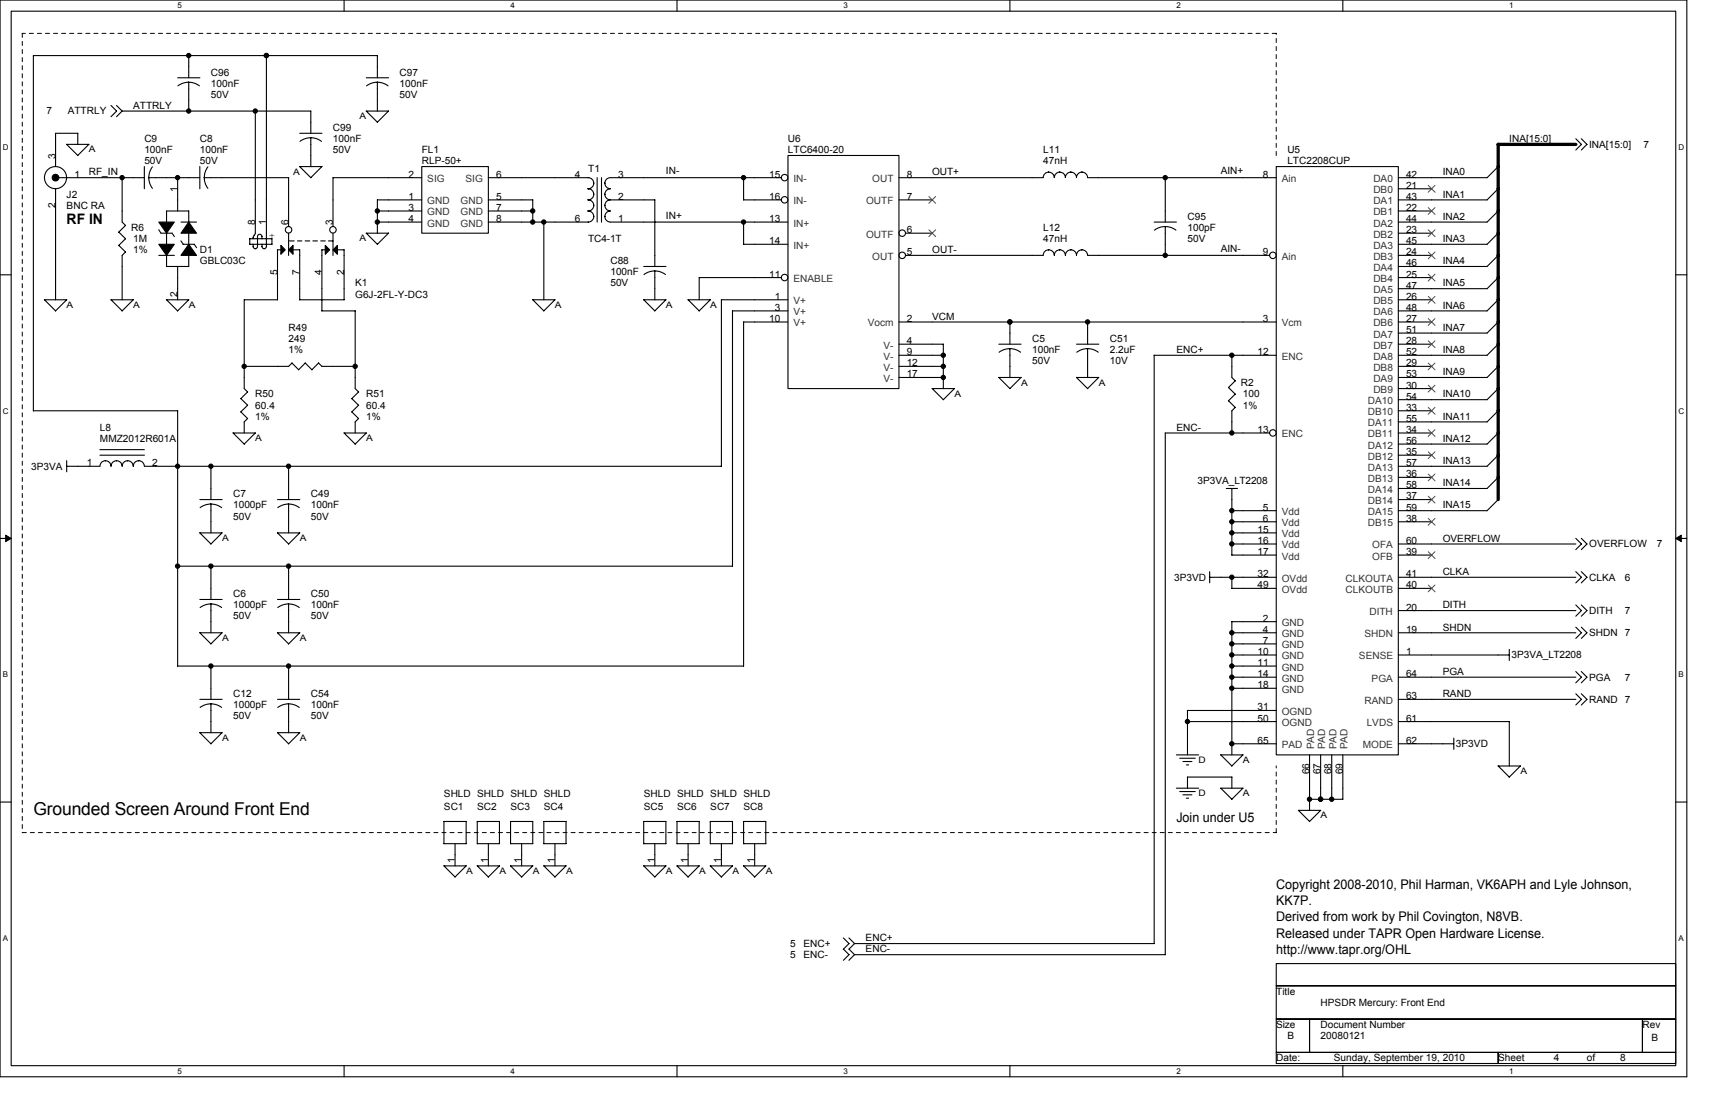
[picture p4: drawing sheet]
<svg xmlns="http://www.w3.org/2000/svg" width="432mm" height="279mm" viewBox="0 0 432 279" stroke-linecap="round" stroke-linejoin="round" font-family="sans-serif">
<path d="M0 0h424.7v271h-424.7zM2.8 2.8h419.1v265.4h-419.1z" fill="none" stroke="#000" stroke-width=".28"/>
<g fill="#fff">
<path d="M44.7 .3h1.1v2.2h-1.1z"/>
<path d="M44.7 268.5h1.1v2.3h-1.1z"/>
</g>
<path d="M86.6 0v2.8M86.6 268.2v2.8" fill="none" stroke="#000" stroke-width=".28"/>
<g fill="#fff">
<path d="M128.5 .3h1.2v2.2h-1.2z"/>
<path d="M128.5 268.5h1.2v2.3h-1.2z"/>
</g>
<path d="M170.5 0v2.8M170.5 268.2v2.8" fill="none" stroke="#000" stroke-width=".28"/>
<g fill="#fff">
<path d="M212.4 .3h1.1v2.2h-1.1z"/>
<path d="M212.4 268.5h1.1v2.3h-1.1z"/>
</g>
<path d="M254.3 0v2.8M254.3 268.2v2.8" fill="none" stroke="#000" stroke-width=".28"/>
<g fill="#fff">
<path d="M296.2 .3h1.1v2.2h-1.1z"/>
<path d="M296.2 268.5h1.1v2.3h-1.1z"/>
</g>
<path d="M338.1 0v2.8M338.1 268.2v2.8" fill="none" stroke="#000" stroke-width=".28"/>
<g fill="#fff">
<path d="M380 .3h1.1v2.2h-1.1z"/>
<path d="M380 268.5h1.1v2.3h-1.1z"/>
<path d="M.7 36h1.5v2.2h-1.5z"/>
<path d="M422.6 36h1.5v2.2h-1.5z"/>
<path d="M.7 102.3h1.5v2.3h-1.5z"/>
<path d="M422.6 102.3h1.5v2.3h-1.5z"/>
</g>
<path d="M0 69.2h2.8M421.9 69.2h2.8" fill="none" stroke="#000" stroke-width=".28"/>
<g fill="#fff">
<path d="M.7 168.7h1.4v2.2h-1.4z"/>
<path d="M422.6 168.7h1.3v2.2h-1.3z"/>
</g>
<path d="M0 135.5h2.8M421.9 135.5h2.8" fill="none" stroke="#000" stroke-width=".28"/>
<path d="M1.4 134.7l1.4 .8-1.4 .8zM421.9 135.5l1.4-.8v1.6z" fill="#000" stroke="#000" stroke-width=".25"/>
<g fill="#fff">
<path d="M.7 235.1h1.4v2.2h-1.4z"/>
<path d="M422.6 235.1h1.4v2.2h-1.4z"/>
</g>
<g fill="none" stroke="#000" stroke-width=".28">
<path d="M44.7 19.6h5.6M47.5 14v5.6M67.1 14v48.1M92.2 19.6h5.6M95 19.6v-5.6h-86.6v89.4h36.3M16.8 36.3l2.8 2.9 2.8-2.9M16.8 36.3h5.6M19.6 36.4v-2.9h-5.6v8.4M27.9 26.5l1.5 1.5-1.5 1.4M29.3 26.5l1.5 1.5M30.8 28l-1.5 1.4M30.8 28h47.5"/>
<path d="M44.8 21.6l1.3-.7 1.4-.2 1.4 .2 1.3 .7M47.5 20.7v7.3M64.3 28v30.7l-.3 .5M75.5 33.5h5.6M75.5 35.6l1.3-.7 1.4-.2 1.5 .2 1.2 .7M78.3 28v5.5M78.3 34.7v7.3M92.2 28h5.6l-2.8 2.8zM92.3 21.6l1.3-.7 1.4-.2 1.4 .2 1.3 .7M95 20.7v7.3M198.4 39.1h27.9v58.7h-27.9zM396.7 34.9l1.5 1.4-1.5 1.5"/>
<path d="M398.1 34.9l1.5 1.4-1.5 1.5M14 47.5v28M14.8 44.7h21.5M30.8 44.7v11.2l.8 .9-1.7 1.6 1.7 1.7-1.7 1.7M36.3 41.9v5.6M37.5 44.7h12.8M38.4 42l-.7 1.3-.2 1.4 .2 1.4 .7 1.3M40 57.8l.5 .9h2.8M41.9 55.9v-2.8h5.6v2.8M41.9 58.7v2.8M43.3 58.7l.6 .9M44.7 44.7v8.4"/>
<path d="M45.6 55.9h3.9M47.5 58.7v2.8M50.3 41.9v5.6M51.4 44.7h21.3M52.3 42l-.6 1.3-.3 1.4 .3 1.4 .6 1.3M64 59.3l-.2 .3-.1 .5M72.7 44.7v12.3M72.7 58.7v5.6M75.4 41.9h5.6l-2.7 2.8M75.5 41.9l2.8 2.8M83.8 58.7v5.6M92.2 58.7h5.6l-2.8 2.8z"/>
<path d="M95 50.3h11.2M95 53.1h11.2M95 55.9h11.2M95 50.3v8.4M106.2 44.7h-22.4v12.3M106.2 41.9h16.8v16.8h-16.8zM123 44.7h25.1a1.4 1.4 0 0 1 1.4 1.4 1.41 1.41 0 0 1-1.4 1.4 1.4 1.4 0 0 1 1.4 1.4 1.41 1.41 0 0 1-1.4 1.4 1.4 1.4 0 0 1 1.4 1.4 1.41 1.41 0 0 1-1.4 1.4 1.4 1.4 0 0 1 1.4 1.4 1.41 1.41 0 0 1-1.4 1.4h-25.1M123 53.1h11.2M123 50.3h11.2l-.1 5.6M136.9 55.9v19.6M150.3 44.7v11.2M151.4 44.7v11.2"/>
<path d="M153.7 44.7a1.37 1.37 0 0 0-1.4 1.4 1.4 1.4 0 0 0 1.4 1.4 1.37 1.37 0 0 0-1.4 1.4 1.4 1.4 0 0 0 1.4 1.4 1.37 1.37 0 0 0-1.4 1.4 1.4 1.4 0 0 0 1.4 1.4 1.37 1.37 0 0 0-1.4 1.4 1.4 1.4 0 0 0 1.4 1.4M153.7 44.7h43M153.7 50.3h11.2M153.7 55.9h44.7M164.9 50.3v16.8M187.2 50.3h9.5M187.2 55.9v5.6h11.2M187.2 44.7v5.6M226.3 44.7h36.4M226.3 50.3h8.4M228 58.7h6.7M262.7 44.7a1.37 1.37 0 0 1 1.3-1.4h.1a1.4 1.4 0 0 1 1.4 1.4 1.37 1.37 0 0 1 1.3-1.4 1.4 1.4 0 0 1 1.4 1.4 1.37 1.37 0 0 1 1.4-1.4 1.4 1.4 0 0 1 1.4 1.4 1.37 1.37 0 0 1 1.4-1.4 1.4 1.4 0 0 1 1.4 1.4"/>
<path d="M273.8 44.7h47.5M290.6 55.9h5.6M290.7 57.9l1.2-.6 1.5-.3 1.4 .3 1.3 .6M293.4 44.7v11.2M293.4 57v7.3M321.3 41.9h30.8v148.1h-30.8zM352.1 58.7h8.3M352.1 47.5h8.3M352.1 53.1h8.3M352.1 50.3h22.3M377.2 58.7l-2.8 2.8h-22.3M377.2 41.9l-2.8 2.8h-22.3"/>
<path d="M377.2 53.1l-2.8 2.8h-22.3M377.2 47.5l-2.8 2.8M11.2 75.4l2.8 2.9M11.2 75.5h5.6l-2.8 2.8M27.9 75.4l2.9 2.9M28 75.5h5.6l-2.9 2.8M29.9 61.8l1.7 1.7-.9 .8M30.8 64.3v11.2M40 64.3h3.9M41.9 75.4l2.8 2.9M41.9 75.5h5.6l-2.8 2.8M41.9 64.3v2.8h5.6v-2.8"/>
<path d="M44.7 67.1v8.4M45.6 60.6l.5 .9h2.8l.6 .9M63.7 62a.55 .55 0 0 0 .6 .6 .55 .55 0 0 0 .5-.6M63.7 61.5v.5M66 62a.56 .56 0 0 0 .5 .6 .56 .56 0 0 0 .6-.6M66 60.1v-.6a.56 .56 0 0 0-.6-.5 .56 .56 0 0 0-.6 .5v2.6M66 61.5v.5M68.5 60.1v1.4h-5.6v-1.4h5.6M70.7 62.9h-.8v12.6h-8.4v22.3l.9 .9M72.9 60.6h1.2M73.8 62.9h1.7v12.6h11.2M74.9 60.6h1.1"/>
<path d="M76.8 60.6h1.2M78.8 60.6h1.1M80.8 60.6h1.1M81 62.9h.9M81 78.3h8.5l-.1 19.5 .9 .9M81 62.9v15.4M82.7 60.6h1.1M85 62.9h1.7M86.6 62.9v12.6M134.1 75.4l2.8 2.9M134.1 75.5h5.6l-2.8 2.8M162.1 75.4l2.8 2.9"/>
<path d="M162.1 75.5h5.6l-2.9 2.8M162.1 67.1h5.6M162.1 69.1l1.3-.7 1.4-.2 1.5 .2 1.3 .7M164.9 68.2v7.3M173.2 75.4l2.8 2.9M173.2 75.5h5.7M178.8 75.5l-2.8 2.8M196.7 69.9h-20.7v5.6M198.4 75.5h-16.8v41.9h-145.3M198.4 78.3h-14v64.2h-139.7M228 64.3h34.7a1.37 1.37 0 0 1 1.3-1.4h.1a1.4 1.4 0 0 1 1.4 1.4 1.37 1.37 0 0 1 1.3-1.4 1.4 1.4 0 0 1 1.4 1.4 1.37 1.37 0 0 1 1.4-1.4 1.4 1.4 0 0 1 1.4 1.4 1.37 1.37 0 0 1 1.4-1.4 1.4 1.4 0 0 1 1.4 1.4h45.9M352.1 75.5h8.3"/>
<path d="M352.1 64.3h8.3M352.1 69.9h8.3M352.1 72.7h22.3M352.1 78.3h22.3M377.2 64.3l-2.8 2.8h-22.3M377.2 69.9l-2.8 2.8M377.2 75.5l-2.8 2.8M62.3 98.7l-1.7 1.7 1.8 1.6M73.5 91.4l1.7 1.7M73.5 91.4l-.8 .8h-11.2M76.9 91.4l-1.7 1.7M80.2 91.4l.9 .8h8.4"/>
<path d="M80.2 91.4l-1.7 1.7-1.6-1.7M90.3 98.7l-1.7 1.7 1.7 1.6M198.4 81h-11.2v86.7h-142.5M226.3 95h11.2M226.3 92.2h11.2M226.3 81h95M226.3 89.4h11.2M226.3 86.6h11.2M237.5 86.6v11.2M251.5 95l2.8 2.8M251.5 95h5.6l-2.8 2.8M251.5 86.6h5.6"/>
<path d="M251.5 88.7l1.3-.7 1.5-.2 1.4 .2 1.3 .7M254.3 81v5.6M254.3 87.8v7.2M271 95l2.8 2.8 2.8-2.8h-5.6M271 86.6h5.6M271.1 88.7l1.3-.7 1.4-.2 1.5 .2 1.2 .7M273.8 81v5.6M273.8 87.8v7.2M290.6 89.4h30.7M290.6 89.4v148.1h-75.5M310.2 89.4v5.6l.8 .9-1.7 1.7 1.7 1.6-1.7 1.7 1.7 1.7M352.1 97.8h8.3"/>
<path d="M352.1 92.2h8.3M352.1 81h8.3M352.1 86.6h8.3M377.2 92.2l-2.8 2.8h-22.3M377.2 86.6l-2.8 2.8h-22.3M377.2 81l-2.8 2.8h-22.3M377.2 97.8l-2.8 2.8M16.8 117.4h8.4M16.8 116v2.8M25.1 113.2h11.2M25.2 117.3a1.37 1.37 0 0 1 1.3-1.3h.1a1.4 1.4 0 0 1 1.4 1.3 1.37 1.37 0 0 1 1.3-1.3h.1a1.4 1.4 0 0 1 1.4 1.3 1.37 1.37 0 0 1 1.3-1.3h.1a1.4 1.4 0 0 1 1.3 1.3 1.37 1.37 0 0 1 1.4-1.3 1.4 1.4 0 0 1 1.4 1.3M25.2 114.6h11.2"/>
<path d="M44.7 103.4v64.3M53.1 117.3v8.5M62.3 102l-1.7 1.7 1.8 1.7M62.3 105.3l-.8 .9v2.8M64.3 109l-2.8 2.8-2.8-2.8h5.6M72.7 117.3v8.5M89.4 111.8l-2.8-2.8h5.6l-2.8 2.8M89.4 106.2v2.8M90.3 102l-1.7 1.7 1.7 1.7M90.3 105.3l-.9 .9M237.5 100.6l-2.8-2.8h5.6l-2.8 2.8M311 102.6l-.8 .8v5.6"/>
<path d="M319.7 109h-26.3v131.3h-78.3M352.1 109h8.3M352.1 103.4h8.3M352.1 114.6h8.3M352.1 100.6h22.3M377.2 114.6l-2.8 2.8h-22.3M377.2 103.4l-2.8 2.8h-22.3M377.2 109l-2.8 2.8h-22.3M50.3 125.8h5.6M50.4 127.8l1.3-.7 1.4-.2 1.4 .2 1.3 .7M53.1 136.9l-2.8-2.8h5.6l-2.8 2.8M53.1 126.9v7.2"/>
<path d="M69.9 125.8h5.6M69.9 127.8l1.3-.7 1.4-.2 1.5 .2 1.3 .7M72.7 136.9l-2.8-2.8h5.6l-2.9 2.8M72.7 126.9v7.2M308.8 123h2.8M310.1 134.1h11.2M310.1 128.5h11.2M310.1 131.3h11.2M310.1 136.9h11.2M310.2 123v16.7h11.1M352.1 123h22.3M352.1 128.5h22.3"/>
<path d="M352.1 131.3h8.3M352.1 136.9h44.7M352.1 139.7h8.3M352.1 120.2h8.3M352.1 125.8h8.3M377.2 120.2l-2.8 2.8M377.2 125.8l-2.8 2.8M396.7 135.5l1.5 1.4-1.5 1.4M398.1 135.5l1.5 1.4-1.5 1.4M50.3 150.9h5.6M50.4 152.9l1.3-.6 1.4-.3 1.4 .3 1.3 .6M53.1 142.5v8.4"/>
<path d="M53.1 152v7.3M69.9 159.3h5.6l-2.9 2.8zM69.9 150.9h5.6M69.9 152.9l1.3-.6 1.4-.3 1.5 .3 1.3 .6M72.7 142.5v8.4M72.7 152v7.3M304.6 145.3h16.7M304.6 143.9v2.8M310.1 159.3h11.2M310.2 145.3v2.8h11.1M321.3 156.5h-11.1v33.5M352.1 159.3h44.7"/>
<path d="M352.1 145.3h44.7M352.1 153.7h44.7M352.1 148.1h8.3M396.7 152.3l1.5 1.4-1.5 1.4M396.7 157.9l1.5 1.4-1.5 1.4M396.7 143.9l1.5 1.4-1.5 1.4M398.1 152.3l1.5 1.4-1.5 1.4M398.1 157.9l1.5 1.4-1.5 1.4M398.1 143.9l1.5 1.4-1.5 1.4M50.3 176h5.6M50.4 178.1l1.3-.7 1.4-.2 1.4 .2 1.3 .7M53.1 162.1l-2.8-2.8h5.6l-2.8 2.8"/>
<path d="M53.1 167.6v8.4M53.1 177.2v7.2M69.9 176h5.6M69.9 178.1l1.3-.7 1.4-.2 1.5 .2 1.3 .7M72.7 167.6v8.4M72.7 177.2v7.2M310.1 164.9h11.2M310.1 162.1h11.2M310.1 167.7h11.2M310.1 170.5h11.2M310.1 173.2h11.2M321.3 178.8h-22.3v11.2"/>
<path d="M352.1 164.9h27.9M352.1 176h44.7M352.1 170.5h44.7M380 163.4v2.9M396.7 169l1.5 1.5-1.5 1.4M396.7 174.6l1.5 1.4-1.5 1.5M398.1 169l1.5 1.5-1.5 1.4M398.1 174.6l1.5 1.4-1.5 1.5M53.1 187.2l-2.8-2.8h5.6l-2.8 2.8M72.7 187.2l-2.8-2.8h5.6l-2.9 2.8M296.2 190h5.6M296.2 198.4h5.6"/>
<path d="M297 190.9h3.9M297 199.2h3.9M297.8 191.7h2.3M298.7 192.5h.6M299 181.6h22.3M307.3 190l2.8 2.8 2.9-2.8h-5.6M310.1 187.2h11.2M310.2 195.6v2.8M310.2 195.6h-11.2v2.8M329.7 190v14M332.5 190v11.2M335.3 190v11.2"/>
<path d="M338.1 190v11.2h-8.4M352.1 181.6h27.9v11.2M352.1 187.2h13.9M366 185.8v2.8M377.2 192.8l2.8 2.8 2.8-2.8h-5.6M0 201.9h2.8M111.8 217.9l2.8 2.9 2.8-2.8h-5.6M111.8 206.8h5.6v5.6h-5.6zM114.6 212.4v5.6M120.1 217.9l2.8 2.9 2.9-2.8h-5.6M120.1 206.8h5.7v5.6h-5.6zM123 212.4v5.6"/>
<path d="M128.5 217.9l2.8 2.8M128.5 206.8h5.6v5.6h-5.6zM128.5 218h5.7l-2.9 2.8M131.3 212.4v5.6M136.9 217.9l2.8 2.8M136.9 206.8h5.6v5.6h-5.6zM136.9 218h5.6l-2.8 2.8M139.7 212.4v5.6M162.1 217.9l2.7 2.9 2.9-2.8h-5.6M162.1 206.8h5.6v5.6h-5.6zM164.9 212.4v5.6M170.4 217.9l2.8 2.9 2.9-2.8h-5.6"/>
<path d="M170.4 206.8h5.6v5.6h-5.5zM173.2 212.4v5.6M178.8 217.9l2.8 2.8M178.8 206.8h5.6v5.6h-5.6zM178.8 218h5.6l-2.8 2.8M181.6 212.4v5.6M187.2 217.9l2.8 2.8M187.2 206.8h5.6v5.6h-5.6zM187.2 218h5.6l-2.8 2.8M190 212.4v5.6M297.8 200.1h2.3M298.7 200.9h.6"/>
<path d="M310.2 201.2l-2.8-2.8h5.6l-2.9 2.8M326.9 204l2.8 2.8 2.8-2.8h-5.6M421.9 201.9h2.8M212.3 236.1l1.5 1.4-1.5 1.4M212.3 238.9l1.5 1.4-1.5 1.4M213.7 236.1l1.5 1.4M213.7 238.9l1.5 1.4M215.2 237.5l-1.5 1.4M215.2 240.3l-1.5 1.4M321.3 242.5h100.6v5.6h-100.6zM321.3 248.1h100.6v8.4h-100.6zM321.3 256.5h8.4v8.4h-8.4z"/>
<path d="M329.7 256.5h83.8v8.4h-83.8zM413.5 256.5h8.4v8.4h-8.4zM321.3 264.9h55.9v2.8h-55.9zM377.2 264.9h44.7v2.8h-44.7z"/>
<circle cx="14" cy="44.7" r="2.79"/>
<circle cx="72.6" cy="57.8" r=".82"/>
<circle cx="83.8" cy="57.8" r=".82"/>
<circle cx="197.6" cy="50.3" r=".82"/>
<circle cx="197.6" cy="44.7" r=".82"/>
<circle cx="227.2" cy="58.7" r=".82"/>
<circle cx="197.6" cy="69.9" r=".82"/>
<circle cx="227.2" cy="64.3" r=".82"/>
<circle cx="320.5" cy="64.3" r=".82"/>
<circle cx="320.5" cy="109" r=".82"/>
</g>
<path d="M5.6 8.4v201.2M321.3 8.4h-315.7M321.3 39.1v-30.7M5.6 209.6h223.6M229.1 209.6h92.3M321.3 209.6v-16.8" fill="none" stroke="#000" stroke-width=".25" stroke-dasharray="1 1 1 1 1 1 1 1"/>
<g fill="#000" stroke="#000" stroke-width=".28">
<path d="M40 55.9h3.9l-2 2.8z" fill-rule="evenodd"/>
<path d="M47.5 55.9l2 2.8h-3.9z" fill-rule="evenodd"/>
<path d="M40 61.5h3.9l-2 2.8z" fill-rule="evenodd"/>
<path d="M47.5 61.5l2 2.8h-3.9z" fill-rule="evenodd"/>
<path d="M70.7 61.8l1.1 1.1-1.1 1.1z" fill-rule="evenodd"/>
<path d="M72.7 62.9l1.1-1.1v2.2z" fill-rule="evenodd"/>
<path d="M81.9 61.8l1.1 1.1-1.1 1.1z" fill-rule="evenodd"/>
<path d="M85 61.8v2.2l-1.2-1.1z" fill-rule="evenodd"/>
<circle cx="47.5" cy="14" r=".54"/>
<circle cx="67.1" cy="14" r=".54"/>
<circle cx="47.5" cy="27.9" r=".54"/>
<circle cx="64.3" cy="27.9" r=".54"/>
<circle cx="14" cy="44.7" r=".84"/>
<circle cx="30.7" cy="44.7" r=".54"/>
<circle cx="44.7" cy="44.7" r=".54"/>
<circle cx="95" cy="55.9" r=".54"/>
<circle cx="95" cy="53.1" r=".54"/>
<circle cx="134.1" cy="55.9" r=".54"/>
<circle cx="134.1" cy="53.1" r=".54"/>
<circle cx="136.9" cy="55.9" r=".54"/>
<circle cx="187.2" cy="55.9" r=".54"/>
<circle cx="187.2" cy="44.7" r=".54"/>
<circle cx="293.4" cy="44.7" r=".54"/>
<circle cx="293.4" cy="64.3" r=".54"/>
<circle cx="61.5" cy="92.2" r=".54"/>
<circle cx="89.4" cy="92.2" r=".54"/>
<circle cx="237.5" cy="92.2" r=".54"/>
<circle cx="237.5" cy="89.4" r=".54"/>
<circle cx="237.5" cy="95" r=".54"/>
<circle cx="254.3" cy="81" r=".54"/>
<circle cx="273.8" cy="81" r=".54"/>
<circle cx="310.1" cy="89.4" r=".54"/>
<circle cx="44.7" cy="117.4" r=".54"/>
<circle cx="53.1" cy="117.4" r=".54"/>
<circle cx="72.7" cy="117.4" r=".54"/>
<circle cx="310.1" cy="109" r=".54"/>
<circle cx="310.1" cy="136.9" r=".54"/>
<circle cx="310.1" cy="131.3" r=".54"/>
<circle cx="310.1" cy="128.5" r=".54"/>
<circle cx="310.1" cy="134.1" r=".54"/>
<circle cx="44.7" cy="142.5" r=".54"/>
<circle cx="53.1" cy="142.5" r=".54"/>
<circle cx="72.7" cy="142.5" r=".54"/>
<circle cx="310.1" cy="159.3" r=".54"/>
<circle cx="310.1" cy="145.3" r=".54"/>
<circle cx="53.1" cy="167.6" r=".54"/>
<circle cx="72.7" cy="167.6" r=".54"/>
<circle cx="310.1" cy="162.1" r=".54"/>
<circle cx="310.1" cy="167.6" r=".54"/>
<circle cx="310.1" cy="170.4" r=".54"/>
<circle cx="310.1" cy="164.9" r=".54"/>
<circle cx="310.1" cy="173.2" r=".54"/>
<circle cx="299" cy="181.6" r=".54"/>
<circle cx="310.1" cy="187.2" r=".54"/>
<circle cx="329.7" cy="201.2" r=".54"/>
<circle cx="332.5" cy="201.2" r=".54"/>
<circle cx="335.3" cy="201.2" r=".54"/>
</g>
<g fill="none" stroke="#4c4c4c" stroke-width=".25">
<path d="M233.9 57.8l1.7 1.8M233.9 49.5l1.7 1.7M235.6 57.8l-1.8 1.8M235.6 49.5l-1.8 1.7M359.6 46.7l1.7 1.7M359.6 52.3l1.7 1.7M359.6 57.8l1.7 1.8M361.3 46.7l-1.7 1.7M361.3 52.3l-1.7 1.7M361.3 57.8l-1.7 1.8M359.6 63.4l1.7 1.8M359.6 69l1.7 1.7"/>
<path d="M359.6 74.6l1.7 1.7M361.3 63.4l-1.7 1.8M361.3 69l-1.7 1.7M361.3 74.6l-1.7 1.7M359.6 80.2l1.7 1.7M359.6 85.8l1.7 1.7M359.6 91.4l1.7 1.7M359.6 97l1.7 1.7M361.3 80.2l-1.7 1.7M361.3 85.8l-1.7 1.7M361.3 91.4l-1.7 1.7M361.3 97l-1.7 1.7"/>
<path d="M359.6 102.6l1.7 1.7M359.6 108.1l1.7 1.8M359.6 113.7l1.7 1.7M359.6 119.3l1.7 1.7M361.3 102.6l-1.7 1.7M361.3 108.1l-1.7 1.8M361.3 113.7l-1.7 1.7M361.3 119.3l-1.7 1.7M359.6 124.9l1.7 1.7M359.6 130.5l1.7 1.7M359.6 138.9l1.7 1.7M361.3 124.9l-1.7 1.7"/>
<path d="M361.3 130.5l-1.7 1.7M361.3 138.9l-1.7 1.7M359.6 147.3l1.7 1.7M361.3 147.3l-1.7 1.7"/>
</g>
<path d="M377.2 36.3h19.6M377.2 36.3v89.5" fill="none" stroke="#000" stroke-width=".83"/>
<text font-size="4.5" x="8.4" y="205.2">Grounded Screen Around Front End</text>
<text font-size="3.6" x="16.8" y="56.5">RF IN</text>
<g font-size="3.3">
<text x="296.2" y="207">Join under U5</text>
<text x="321.3" y="223.8">Copyright 2008-2010, Phil Harman, VK6APH and Lyle Johnson,</text>
<text x="321.3" y="227.8">KK7P.</text>
<text x="321.3" y="231.9">Derived from work by Phil Covington, N8VB.</text>
<text x="321.3" y="236">Released under TAPR Open Hardware License.</text>
<text x="321.3" y="240.1">http://www.tapr.org/OHL</text>
</g>
<g font-size="2.5">
<text x="53.1" y="19">C96</text>
<text x="53.1" y="21.8">100nF</text>
<text x="100.6" y="19">C97</text>
<text x="100.6" y="21.8">100nF</text>
<text x="11.7" y="28.8">7</text>
<text x="17.1" y="28.8">ATTRLY</text>
<text x="33.5" y="27.4">ATTRLY</text>
<text x="53.1" y="24.6">50V</text>
<text x="100.6" y="24.6">50V</text>
<text x="36.3" y="35.8">C9</text>
<text x="50.3" y="35.8">C8</text>
<text x="83.8" y="33">C99</text>
<text x="83.8" y="35.8">100nF</text>
<text x="198.4" y="35.8">U6</text>
<text x="380" y="35.8">INA[15:0]</text>
<text x="14" y="40" transform="rotate(-90 14 40)">3</text>
<text x="36.3" y="38.6">100nF</text>
<text x="36.3" y="41.4">50V</text>
<text x="50.3" y="38.6">100nF</text>
<text x="50.3" y="41.4">50V</text>
<text x="83.8" y="38.6">50V</text>
<text x="106.2" y="38.6">FL1</text>
<text x="106.2" y="41.4">RLP-50+</text>
<text x="198.4" y="38.6">LTC6400-20</text>
<text x="262.7" y="38.6">L11</text>
<text x="262.7" y="41.4">47nH</text>
<text x="324.1" y="38.6">U5</text>
<text x="324.1" y="41.4">LTC2208CUP</text>
<text x="400.1" y="37.2">INA[15:0]</text>
<text x="413.8" y="37.2">7</text>
<text x="18.7" y="44.7">1</text>
<text x="22.4" y="44.2">RF_IN</text>
<text x="102.8" y="44.7">2</text>
<text x="124.9" y="44.7">6</text>
<text x="144.8" y="44.7">4</text>
<text x="148.1" y="43.3">T1</text>
<text x="155.6" y="44.7">3</text>
<text x="167.7" y="43.9">IN-</text>
<text x="193.7" y="44.7">15</text>
<text x="228.3" y="44.7">8</text>
<text x="234.7" y="44.2">OUT+</text>
<text x="307.4" y="43.9">AIN+</text>
<text x="318" y="44.7">8</text>
<text x="354" y="47.5">21</text>
<text x="354" y="44.7">42</text>
<text x="363.2" y="44.2">INA0</text>
<text x="14" y="52.4" transform="rotate(-90 14 52.4)">2</text>
<text x="16.8" y="49.8">J2</text>
<text x="16.8" y="52.6">BNC RA</text>
<text x="44.7" y="48.4" transform="rotate(-90 44.7 48.4)">1</text>
<text x="102.8" y="50.3">1</text>
<text x="102.8" y="53.1">3</text>
<text x="124.9" y="50.3">5</text>
<text x="124.9" y="53.1">7</text>
<text x="155.6" y="50.3">2</text>
<text x="193.7" y="50.3">16</text>
<text x="228.3" y="50.3">7</text>
<text x="354" y="53.1">22</text>
<text x="354" y="50.3">43</text>
<text x="363.2" y="49.8">INA1</text>
<text x="33" y="58.1">R6</text>
<text x="64.3" y="56.7" transform="rotate(-90 64.3 56.7)">8</text>
<text x="67.1" y="56.7" transform="rotate(-90 67.1 56.7)">1</text>
<text x="67.7" y="58.7" transform="rotate(90 67.7 58.7)">+</text>
<text x="72.6" y="56.7" transform="rotate(-90 72.6 56.7)">6</text>
<text x="83.8" y="56.7" transform="rotate(-90 83.8 56.7)">3</text>
<text x="102.8" y="55.9">4</text>
<text x="124.9" y="55.9">8</text>
<text x="144.8" y="55.9">6</text>
<text x="155.6" y="55.9">1</text>
<text x="167.7" y="55.1">IN+</text>
<text x="193.7" y="55.9">13</text>
<text x="228.3" y="58.7">6</text>
<text x="262.7" y="58.1">L12</text>
<text x="299" y="55.4">C95</text>
<text x="299" y="58.1">100pF</text>
<text x="354" y="58.7">23</text>
<text x="354" y="55.9">44</text>
<text x="363.2" y="55.4">INA2</text>
<text x="33.5" y="60.9">1M</text>
<text x="33.5" y="63.7">1%</text>
<text x="50.3" y="63.7">D1</text>
<text x="148.1" y="60.9">TC4-1T</text>
<text x="193.7" y="61.5">14</text>
<text x="228.3" y="64.3">5</text>
<text x="234.7" y="63.7">OUT-</text>
<text x="262.7" y="60.9">47nH</text>
<text x="299" y="60.9">50V</text>
<text x="307.4" y="63.5">AIN-</text>
<text x="318" y="64.3">9</text>
<text x="354" y="64.3">24</text>
<text x="354" y="61.5">45</text>
<text x="363.2" y="60.9">INA3</text>
<text x="50.3" y="66.5">GBLC03C</text>
<text x="69.8" y="69.2" transform="rotate(-90 69.8 69.2)">5</text>
<text x="75.4" y="69.2" transform="rotate(-90 75.4 69.2)">7</text>
<text x="81" y="69.2" transform="rotate(-90 81 69.2)">4</text>
<text x="86.6" y="69.2" transform="rotate(-90 86.6 69.2)">2</text>
<text x="153.7" y="66.5">C88</text>
<text x="153.7" y="69.3">100nF</text>
<text x="193.7" y="69.8">11</text>
<text x="354" y="69.8">25</text>
<text x="354" y="67.1">46</text>
<text x="363.2" y="66.5">INA4</text>
<text x="44.7" y="74.7" transform="rotate(-90 44.7 74.7)">2</text>
<text x="89.4" y="72.1">K1</text>
<text x="89.4" y="74.9">G6J-2FL-Y-DC3</text>
<text x="153.7" y="72.1">50V</text>
<text x="195.1" y="75.4">1</text>
<text x="354" y="75.4">26</text>
<text x="354" y="72.6">47</text>
<text x="363.2" y="72.1">INA5</text>
<text x="363.2" y="77.7">INA6</text>
<text x="72.7" y="83.3">R49</text>
<text x="193.7" y="81">10</text>
<text x="195.1" y="78.2">3</text>
<text x="228.3" y="81">2</text>
<text x="234.7" y="80.5">VCM</text>
<text x="318" y="81">3</text>
<text x="354" y="81">27</text>
<text x="354" y="78.2">48</text>
<text x="354" y="83.8">51</text>
<text x="363.2" y="83.3">INA7</text>
<text x="72.7" y="86.1">249</text>
<text x="72.7" y="88.9">1%</text>
<text x="228.3" y="89.4">9</text>
<text x="228.3" y="86.6">4</text>
<text x="259.9" y="86.1">C5</text>
<text x="259.9" y="88.9">100nF</text>
<text x="279.4" y="86.1">C51</text>
<text x="279.4" y="88.9">2.2uF</text>
<text x="296.2" y="88.9">ENC+</text>
<text x="316.6" y="89.4">12</text>
<text x="354" y="86.6">28</text>
<text x="354" y="89.4">52</text>
<text x="363.2" y="88.9">INA8</text>
<text x="228.3" y="95">17</text>
<text x="228.3" y="92.2">12</text>
<text x="259.9" y="91.7">50V</text>
<text x="279.4" y="91.7">10V</text>
<text x="354" y="92.2">29</text>
<text x="354" y="95">53</text>
<text x="363.2" y="94.5">INA9</text>
<text x="64.3" y="100.1">R50</text>
<text x="92.2" y="100.1">R51</text>
<text x="312.4" y="97.3">R2</text>
<text x="312.9" y="100.1">100</text>
<text x="354" y="97.8">30</text>
<text x="354" y="100.6">54</text>
<text x="363.2" y="100.1">INA10</text>
<text x="64.3" y="102.8">60.4</text>
<text x="64.3" y="105.6">1%</text>
<text x="92.2" y="102.8">60.4</text>
<text x="92.2" y="105.6">1%</text>
<text x="312.9" y="102.8">1%</text>
<text x="354" y="103.4">33</text>
<text x="354" y="106.2">55</text>
<text x="363.2" y="105.6">INA11</text>
<text x="25.2" y="108.4">L8</text>
<text x="25.2" y="111.2">MMZ2012R601A</text>
<text x="296.2" y="108.4">ENC-</text>
<text x="316.6" y="109">13</text>
<text x="354" y="109">34</text>
<text x="354" y="111.8">56</text>
<text x="363.2" y="111.2">INA12</text>
<text x="7.9" y="118.2">3P3VA</text>
<text x="21.8" y="117.3">1</text>
<text x="38.3" y="117.3">2</text>
<text x="354" y="114.6">35</text>
<text x="354" y="117.3">57</text>
<text x="363.2" y="116.8">INA13</text>
<text x="58.7" y="125.2">C7</text>
<text x="78.3" y="125.2">C49</text>
<text x="301.5" y="121.9">3P3VA_LT2208</text>
<text x="354" y="120.1">36</text>
<text x="354" y="125.7">37</text>
<text x="354" y="122.9">58</text>
<text x="363.2" y="122.4">INA14</text>
<text x="58.7" y="128">1000pF</text>
<text x="58.7" y="130.8">50V</text>
<text x="78.3" y="128">100nF</text>
<text x="78.3" y="130.8">50V</text>
<text x="318" y="128.5">5</text>
<text x="318" y="131.3">6</text>
<text x="354" y="131.3">38</text>
<text x="354" y="128.5">59</text>
<text x="363.2" y="128">INA15</text>
<text x="316.6" y="134.1">15</text>
<text x="316.6" y="136.9">16</text>
<text x="354" y="136.9">60</text>
<text x="363.2" y="136.4">OVERFLOW</text>
<text x="400.1" y="137.8">OVERFLOW</text>
<text x="417.2" y="137.8">7</text>
<text x="316.6" y="139.7">17</text>
<text x="354" y="139.7">39</text>
<text x="295.6" y="146.2">3P3VD</text>
<text x="316.6" y="145.3">32</text>
<text x="316.6" y="148.1">49</text>
<text x="354" y="148.1">40</text>
<text x="354" y="145.3">41</text>
<text x="363.2" y="144.8">CLKA</text>
<text x="400.1" y="146.2">CLKA</text>
<text x="409.1" y="146.2">6</text>
<text x="58.7" y="150.3">C6</text>
<text x="58.7" y="153.1">1000pF</text>
<text x="58.7" y="155.9">50V</text>
<text x="78.3" y="150.3">C50</text>
<text x="78.3" y="153.1">100nF</text>
<text x="78.3" y="155.9">50V</text>
<text x="354" y="153.7">20</text>
<text x="363.2" y="153.1">DITH</text>
<text x="400.1" y="154.5">DITH</text>
<text x="409.1" y="154.5">7</text>
<text x="318" y="156.5">2</text>
<text x="318" y="159.3">4</text>
<text x="354" y="159.3">19</text>
<text x="363.2" y="158.7">SHDN</text>
<text x="400.1" y="160.1">SHDN 7</text>
<text x="316.6" y="164.8">10</text>
<text x="316.6" y="167.6">11</text>
<text x="318" y="162.1">7</text>
<text x="354" y="164.8">1</text>
<text x="380.6" y="165.7">3P3VA_LT2208</text>
<text x="316.6" y="170.4">14</text>
<text x="316.6" y="173.2">18</text>
<text x="354" y="170.4">64</text>
<text x="363.2" y="169.9">PGA</text>
<text x="400.1" y="171.3">PGA</text>
<text x="409.1" y="171.3">7</text>
<text x="58.7" y="175.5">C12</text>
<text x="58.7" y="178.3">1000pF</text>
<text x="78.3" y="175.5">C54</text>
<text x="78.3" y="178.3">100nF</text>
<text x="316.6" y="178.8">31</text>
<text x="354" y="176">63</text>
<text x="363.2" y="175.5">RAND</text>
<text x="400.1" y="176.9">RAND 7</text>
<text x="58.7" y="181.1">50V</text>
<text x="78.3" y="181.1">50V</text>
<text x="316.6" y="181.6">50</text>
<text x="354" y="181.6">61</text>
<text x="316.6" y="187.2">65</text>
<text x="354" y="187.2">62</text>
<text x="366.6" y="188.1">3P3VD</text>
<text x="329.7" y="194.9" transform="rotate(-90 329.7 194.9)">66</text>
<text x="332.5" y="194.9" transform="rotate(-90 332.5 194.9)">67</text>
<text x="335.3" y="194.9" transform="rotate(-90 335.3 194.9)">68</text>
<text x="338.1" y="194.9" transform="rotate(-90 338.1 194.9)">69</text>
<text x="111.8" y="204">SC1</text>
<text x="111.8" y="200.6">SHLD SHLD SHLD SHLD</text>
<text x="120.2" y="204">SC2</text>
<text x="128.5" y="204">SC3</text>
<text x="136.9" y="204">SC4</text>
<text x="162.1" y="204">SC5</text>
<text x="162.1" y="200.6">SHLD SHLD SHLD SHLD</text>
<text x="170.5" y="204">SC6</text>
<text x="178.8" y="204">SC7</text>
<text x="187.2" y="204">SC8</text>
<text x="114.6" y="217.2" transform="rotate(-90 114.6 217.2)">1</text>
<text x="122.9" y="217.2" transform="rotate(-90 122.9 217.2)">1</text>
<text x="131.3" y="217.2" transform="rotate(-90 131.3 217.2)">1</text>
<text x="139.7" y="217.2" transform="rotate(-90 139.7 217.2)">1</text>
<text x="164.8" y="217.2" transform="rotate(-90 164.8 217.2)">1</text>
<text x="173.2" y="217.2" transform="rotate(-90 173.2 217.2)">1</text>
<text x="181.6" y="217.2" transform="rotate(-90 181.6 217.2)">1</text>
<text x="190" y="217.2" transform="rotate(-90 190 217.2)">1</text>
<text x="198.9" y="238.4">5</text>
<text x="202.3" y="238.4">ENC+</text>
<text x="218" y="237">ENC+</text>
<text x="218" y="239.8">ENC-</text>
<text x="198.9" y="241.2">5</text>
<text x="202.3" y="241.2">ENC-</text>
<text x="321.3" y="250.4">Title</text>
<text x="332.5" y="253.2">HPSDR Mercury: Front End</text>
<text x="321.3" y="258.8">Size</text>
<text x="324.1" y="261.6">B</text>
<text x="332.5" y="258.8">Document Number</text>
<text x="332.5" y="261.6">20080121</text>
<text x="413.5" y="258.8">Rev</text>
<text x="415.8" y="262.1">B</text>
<text x="321.3" y="267.1">Date:</text>
<text x="335.9" y="267.1">Sunday, September 19, 2010</text>
<text x="377.2" y="267.1">Sheet</text>
<text x="391.2" y="267.1">4</text>
<text x="399.6" y="267.1">of</text>
<text x="407.9" y="267.1">8</text>
</g>
<g font-size="2.5" fill="#333">
<text x="107.6" y="45.8">SIG</text>
<text x="117.2" y="45.8">SIG</text>
<text x="199.8" y="45.8">IN-</text>
<text x="219.6" y="45.8">OUT</text>
<text x="322.7" y="45.8">Ain</text>
<text x="345.8" y="45.8">DA0</text>
<text x="107.6" y="51.4">GND</text>
<text x="116" y="51.4">GND</text>
<text x="199.8" y="51.4">IN-</text>
<text x="218.1" y="51.4">OUTF</text>
<text x="345.8" y="48.6">DB0</text>
<text x="345.8" y="51.4">DA1</text>
<text x="107.6" y="54.2">GND</text>
<text x="107.6" y="57">GND</text>
<text x="116" y="54.2">GND</text>
<text x="116" y="57">GND</text>
<text x="199.8" y="57">IN+</text>
<text x="218.1" y="59.8">OUTF</text>
<text x="345.8" y="54.2">DB1</text>
<text x="345.8" y="59.8">DB2</text>
<text x="345.8" y="57">DA2</text>
<text x="199.8" y="62.6">IN+</text>
<text x="219.6" y="65.4">OUT</text>
<text x="322.7" y="65.4">Ain</text>
<text x="345.8" y="65.4">DB3</text>
<text x="345.8" y="62.6">DA3</text>
<text x="199.8" y="71">ENABLE</text>
<text x="345.8" y="71">DB4</text>
<text x="345.8" y="68.2">DA4</text>
<text x="199.8" y="76.6">V+</text>
<text x="345.8" y="76.6">DB5</text>
<text x="345.8" y="73.8">DA5</text>
<text x="199.8" y="82.2">V+</text>
<text x="199.8" y="79.4">V+</text>
<text x="218.5" y="82.2">Vocm</text>
<text x="322.7" y="82.2">Vcm</text>
<text x="345.8" y="82.2">DB6</text>
<text x="345.8" y="79.4">DA6</text>
<text x="222.4" y="87.8">V-</text>
<text x="345.8" y="87.8">DB7</text>
<text x="345.8" y="85">DA7</text>
<text x="222.4" y="93.3">V-</text>
<text x="222.4" y="90.6">V-</text>
<text x="322.7" y="90.5">ENC</text>
<text x="345.8" y="93.3">DB8</text>
<text x="345.8" y="90.6">DA8</text>
<text x="222.4" y="96.1">V-</text>
<text x="344.4" y="101.7">DA10</text>
<text x="345.8" y="98.9">DB9</text>
<text x="345.8" y="96.1">DA9</text>
<text x="344.4" y="104.5">DB10</text>
<text x="344.4" y="107.3">DA11</text>
<text x="322.7" y="110.1">ENC</text>
<text x="344.4" y="110.1">DB11</text>
<text x="344.4" y="112.9">DA12</text>
<text x="344.4" y="115.7">DB12</text>
<text x="344.4" y="118.5">DA13</text>
<text x="344.4" y="121.3">DB13</text>
<text x="344.4" y="124.1">DA14</text>
<text x="322.7" y="129.7">Vdd</text>
<text x="344.4" y="126.9">DB14</text>
<text x="344.4" y="129.7">DA15</text>
<text x="322.7" y="132.5">Vdd</text>
<text x="322.7" y="135.3">Vdd</text>
<text x="344.4" y="132.5">DB15</text>
<text x="322.7" y="138">Vdd</text>
<text x="322.7" y="140.8">Vdd</text>
<text x="345.5" y="140.8">OFB</text>
<text x="345.5" y="138">OFA</text>
<text x="322.7" y="146.4">OVdd</text>
<text x="322.7" y="149.2">OVdd</text>
<text x="338.8" y="149.2">CLKOUTB</text>
<text x="338.8" y="146.4">CLKOUTA</text>
<text x="344.8" y="154.8">DITH</text>
<text x="322.7" y="157.6">GND</text>
<text x="322.7" y="160.4">GND</text>
<text x="343.5" y="160.4">SHDN</text>
<text x="322.7" y="163.2">GND</text>
<text x="322.7" y="166">GND</text>
<text x="342.2" y="166">SENSE</text>
<text x="322.7" y="168.8">GND</text>
<text x="322.7" y="171.6">GND</text>
<text x="345.4" y="171.6">PGA</text>
<text x="322.7" y="174.4">GND</text>
<text x="322.7" y="180">OGND</text>
<text x="343.5" y="177.2">RAND</text>
<text x="322.7" y="182.8">OGND</text>
<text x="344.1" y="182.8">LVDS</text>
<text x="322.7" y="188.3">PAD</text>
<text x="330.9" y="188.6" transform="rotate(-90 330.9 188.6)">PAD</text>
<text x="333.7" y="188.6" transform="rotate(-90 333.7 188.6)">PAD</text>
<text x="336.5" y="188.6" transform="rotate(-90 336.5 188.6)">PAD</text>
<text x="339.3" y="188.6" transform="rotate(-90 339.3 188.6)">PAD</text>
<text x="343.1" y="188.3">MODE</text>
</g>
<g font-size="2.2">
<text x="90.6" y="30">A</text>
<text x="22.4" y="38.4">A</text>
<text x="73.8" y="44">A</text>
<text x="90.6" y="60.7">A</text>
<text x="16.8" y="77.5">A</text>
<text x="33.5" y="77.5">A</text>
<text x="47.5" y="77.5">A</text>
<text x="139.7" y="77.5">A</text>
<text x="167.7" y="77.5">A</text>
<text x="178.8" y="77.5">A</text>
<text x="240.3" y="99.8">A</text>
<text x="257.1" y="97">A</text>
<text x="276.6" y="97">A</text>
<text x="64.3" y="111">A</text>
<text x="92.2" y="111">A</text>
<text x="55.9" y="136.2">A</text>
<text x="75.5" y="136.2">A</text>
<text x="55.9" y="161.3">A</text>
<text x="75.5" y="161.3">A</text>
<text x="55.9" y="186.5">A</text>
<text x="75.5" y="186.5">A</text>
<text x="301.8" y="192">D</text>
<text x="312.9" y="192">A</text>
<text x="382.8" y="194.8">A</text>
<text x="301.8" y="200.4">D</text>
<text x="312.9" y="200.4">A</text>
<text x="332.5" y="206">A</text>
<text x="117.4" y="220">A</text>
<text x="125.8" y="220">A</text>
<text x="134.1" y="220">A</text>
<text x="142.5" y="220">A</text>
<text x="167.7" y="220">A</text>
<text x="176" y="220">A</text>
<text x="184.4" y="220">A</text>
<text x="192.8" y="220">A</text>
</g>
<g font-size="2">
<text x="44.7" y="2.1">5</text>
<text x="128.5" y="2.1">4</text>
<text x="212.4" y="2.1">3</text>
<text x="296.2" y="2.1">2</text>
<text x="380" y="2.1">1</text>
<text x=".7" y="37.8">D</text>
<text x="422.6" y="37.8">D</text>
<text x=".7" y="104.1">C</text>
<text x="422.6" y="104.1">C</text>
<text x=".7" y="170.5">B</text>
<text x="422.6" y="170.5">B</text>
<text x=".7" y="236.9">A</text>
<text x="422.6" y="236.9">A</text>
<text x="44.7" y="270.3">5</text>
<text x="128.5" y="270.3">4</text>
<text x="212.4" y="270.3">3</text>
<text x="296.2" y="270.3">2</text>
<text x="380" y="270.3">1</text>
</g>
</svg>
